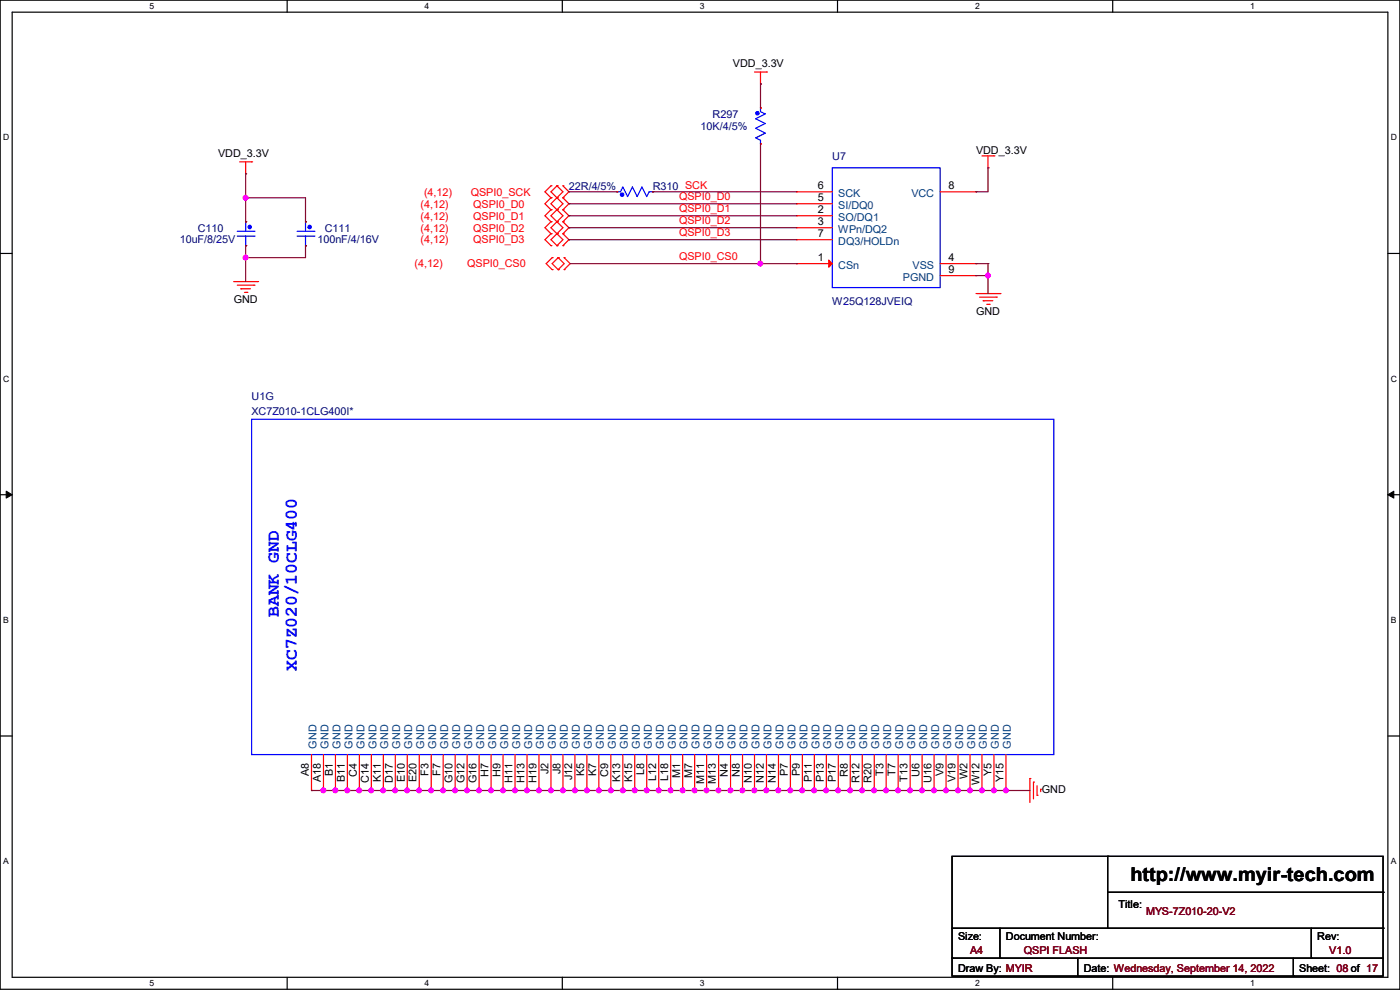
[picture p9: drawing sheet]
<svg xmlns="http://www.w3.org/2000/svg" width="297mm" height="210mm" viewBox="0 0 297 210" stroke-linecap="round" stroke-linejoin="round" font-family="sans-serif">
<g fill="none" stroke="#000" stroke-width=".25">
<path d="M0 0h297v209.8h-297zM2.6 2.6h291.8v204.7h-291.8zM60.9 0v2.6M119.3 0v2.6M177.7 0v2.6M236.1 0v2.6M0 53.8h2.6M294.4 53.8h2.6M0 104.9h2.6M294.4 104.9h2.6M0 156.1h2.6M294.4 156.1h2.6"/>
<path d="M202 181.7h91.4v25.4h-91.4zM202 196.9h91.4M212.1 196.9v6.3M235 181.7h.1M235 181.7v15.2M235 189.3h58.4M278.2 196.9v6.3M293.4 196.9h.1M293.4 189.3h.1M60.9 207.3v2.5M119.3 207.3v2.5M177.7 207.3v2.5"/>
<path d="M202 203.2h.1M202 203.2h91.4M212.1 203.2h.1M228.6 207.1h.1M228.6 203.2v3.9M236.1 207.3v2.5M274.4 207.1h.1M274.4 203.2v3.9M278.2 203.2h.1"/>
</g>
<path d="M1.3 104.2l1.3 .7-1.3 .8zM294.4 104.9l1.3-.7v1.5z" fill="#000"/>
<path d="M1.3 104.2l1.3 .7-1.3 .8zM294.4 104.9l1.3-.7v1.5z" fill="none" stroke="#000" stroke-width=".21"/>
<g fill="none" stroke="#f00" stroke-width=".25">
<path d="M160.1 15.3h2.5M161.3 17.8h.1M161.3 15.3v2.5M162.6 15.3h.1M50.8 34.3h2.6M52.1 36.9h.1M52.1 34.3v2.6M53.4 34.3h.1M116.9 39.4h.1M116.9 39.4l-1.3 1.3 1.3 1.3M118.2 39.4h.1M118.2 39.4l1.2 1.3-2.5 2.5 2.5 2.6-2.5 2.5 2.5 2.5-1.2 1.3"/>
<path d="M118.2 39.4l-1.3 1.3 2.5 2.5-2.5 2.6 2.5 2.5-2.5 2.5 1.3 1.3M119.4 39.4h.1M119.4 39.4l1.3 1.3-1.3 1.3M208.3 33.1h2.6M209.6 35.6h.1M209.6 33.1v2.5M210.9 33.1h.1M49.6 59.7h5.1M54.7 59.7h.1M116.9 42h.1M116.9 44.5h.1M116.9 47h.1"/>
<path d="M116.9 49.6h.1M116.9 52.1h.1M116.9 42l-1.3 1.2 1.3 1.3M116.9 47l-1.3 1.3 1.3 1.3M116.9 44.5l-1.3 1.3 1.3 1.2M116.9 49.6l-1.3 1.2 1.3 1.3M117.1 54.7h.1M117.1 57.2h.1M117.1 54.7l-1.2 1.2 1.2 1.3M118.2 44.5h.1M118.2 42h.1M118.2 47h.1"/>
<path d="M118.2 49.6h.1M118.2 52.1h.1M118.4 57.2h.1M118.4 54.7h.1M118.4 54.7l-1.3 1.2 1.3 1.3M118.4 54.7l1.3 1.2-1.3 1.3M119.4 42h.1M119.4 44.5h.1M119.4 47h.1M119.4 49.6h.1M119.4 52.1h.1M119.4 47l1.3 1.3-1.3 1.3"/>
<path d="M119.4 42l1.3 1.2-1.3 1.3M119.4 49.6l1.3 1.2-1.3 1.3M119.4 44.5l1.3 1.3-1.3 1.2M119.7 54.7h.1M119.7 57.2h.1M119.7 54.7l1.2 1.2-1.2 1.3M50.3 60.5h3.6M51.1 61.3h.1M51.1 61.3h2M51.9 62h.5M52.4 62h.1M53.9 60.5h.1"/>
<path d="M207.1 62.3h5M207.8 63h3.6M208.6 63.8h.1M208.6 63.8h2M209.3 64.6h.5M209.8 64.6h.1M211.4 63h.1M212.1 62.3h.1M218.5 165.1h.1M218.5 165.1v5.1M219.2 165.9h.1M219.2 165.9v3.6"/>
<path d="M220 168.7h.1M220 166.7v2M220.8 167.4h.1M220.8 167.4v.5"/>
</g>
<path d="M63 50.1h3.6M63 49.1h3.6M64.8 47h.1M64.8 52.1h.1M64.8 47v2.1M64.8 50.1v2M66.6 50.1h.1M66.6 49.1h.1" fill="none" stroke="#00f" stroke-width=".25"/>
<circle cx="65.7" cy="48.2" r=".36" fill="#00f"/>
<g fill="none" stroke="#00f" stroke-width=".25">
<path d="M50.3 50.1h3.6M50.3 49.1h3.6M52.1 47h.1M52.1 52.1h.1M52.1 47v2.1M52.1 50.1v2M53.9 50.1h.1M53.9 49.1h.1"/>
<circle cx="65.7" cy="48.2" r=".36"/>
</g>
<path d="M64.8 47h.1M64.8 52.1h.1" fill="none" stroke="#f00" stroke-width=".25"/>
<circle cx="53" cy="48.2" r=".36" fill="#00f"/>
<g fill="none" stroke="#00f" stroke-width=".25">
<path d="M130.9 40.7h.1M130.9 40.7h.7l.5-1 1 2 1.1-2 1 2 1-2 1 2 .5-1h.8M138.5 40.7h.1"/>
<circle cx="53" cy="48.2" r=".36"/>
</g>
<path d="M52.1 47h.1M52.1 52.1h.1" fill="none" stroke="#f00" stroke-width=".25"/>
<circle cx="132" cy="41.3" r=".36" fill="#00f"/>
<g fill="none" stroke="#00f" stroke-width=".25">
<path d="M176.6 35.6h22.8v25.4h-22.8zM53.4 88.9h170.2v71.2h-170.2z"/>
<circle cx="132" cy="41.3" r=".36"/>
</g>
<g fill="none" stroke="#f00" stroke-width=".25">
<path d="M130.9 40.7h.1M138.5 40.7h.1M169 43.2h.1M169 45.8h.1M169 48.3h.1M169 50.8h.1M169 43.2h7.6M169 45.8h7.6M169 48.3h7.6M169 50.8h7.6M66.1 167.7h.1M66.1 160.1v7.6"/>
<path d="M68.6 167.7h.1M68.6 160.1v7.6M71.2 167.7h.1M71.2 160.1v7.6M73.7 167.7h.1M73.7 160.1v7.6M76.2 167.7h.1M76.2 160.1v7.6M78.8 167.7h.1M78.8 160.1v7.6M81.3 167.7h.1M81.3 160.1v7.6"/>
<path d="M83.9 167.7h.1M83.9 160.1v7.6M86.4 167.7h.1M86.4 160.1v7.6M88.9 167.7h.1M88.9 160.1v7.6M91.5 167.7h.1M91.5 160.1v7.6M94 167.7h.1M94 160.1v7.6M96.6 167.7h.1M96.6 160.1v7.6"/>
<path d="M99.1 167.7h.1M99.1 160.1v7.6M101.6 167.7h.1M101.6 160.1v7.6M104.2 167.7h.1M104.2 160.1v7.6M106.7 167.7h.1M106.7 160.1v7.6M109.3 167.7h.1M109.3 160.1v7.6M111.8 167.7h.1M111.8 160.1v7.6"/>
<path d="M114.3 167.7h.1M114.3 160.1v7.6M116.9 167.7h.1M116.9 160.1v7.6M119.4 167.7h.1M119.4 160.1v7.6M122 167.7h.1M122 160.1v7.6M124.5 167.7h.1M124.5 160.1v7.6M127 167.7h.1M127 160.1v7.6"/>
<path d="M129.6 167.7h.1M129.6 160.1v7.6M132.1 167.7h.1M132.1 160.1v7.6M134.7 167.7h.1M134.7 160.1v7.6M137.2 167.7h.1M137.2 160.1v7.6M139.7 167.7h.1M139.7 160.1v7.6M142.3 167.7h.1M142.3 160.1v7.6"/>
<path d="M144.8 167.7h.1M144.8 160.1v7.6M147.4 167.7h.1M147.4 160.1v7.6M149.9 167.7h.1M149.9 160.1v7.6M152.4 167.7h.1M152.4 160.1v7.6M155 167.7h.1M155 160.1v7.6M157.5 167.7h.1M157.5 160.1v7.6"/>
<path d="M160.1 167.7h.1M160.1 160.1v7.6M162.6 167.7h.1M162.6 160.1v7.6M165.1 167.7h.1M165.1 160.1v7.6M167.7 167.7h.1M167.7 160.1v7.6M170.2 167.7h.1M170.2 160.1v7.6M172.8 167.7h.1M172.8 160.1v7.6"/>
<path d="M175.3 167.7h.1M175.3 160.1v7.6M177.8 167.7h.1M177.8 160.1v7.6M180.4 167.7h.1M180.4 160.1v7.6M182.9 167.7h.1M182.9 160.1v7.6M185.5 167.7h.1M185.5 160.1v7.6M188 167.7h.1M188 160.1v7.6"/>
<path d="M190.5 167.7h.1M190.5 160.1v7.6M193.1 167.7h.1M193.1 160.1v7.6M195.6 167.7h.1M195.6 160.1v7.6M198.2 167.7h.1M198.2 160.1v7.6M200.7 167.7h.1M200.7 160.1v7.6M203.2 167.7h.1M203.2 160.1v7.6"/>
<path d="M205.8 167.7h.1M205.8 160.1v7.6M208.3 167.7h.1M208.3 160.1v7.6M210.9 167.7h.1M210.9 160.1v7.6M213.4 167.7h.1M213.4 160.1v7.6"/>
</g>
<path d="M175.8 55.2l.8 .7-.8 .8z" fill="#f00"/>
<path d="M169 55.9h.1M169 40.7h.1M169 55.9h7.6M169 40.7h7.6M175.8 55.2l.8 .7-.8 .8zM199.4 55.9h7.7M199.4 40.7h7.7M199.4 58.5h7.7M207.1 55.9h.1M207.1 40.7h.1M207.1 58.5h.1" fill="none" stroke="#f00" stroke-width=".25"/>
<path d="M161.3 30.5h.1M161.3 22.9h.1M161.3 22.9v.8l1 .5-2 1 2 1-2 1 2 1-2 1.1 1 .5v.7" fill="none" stroke="#00f" stroke-width=".25"/>
<circle cx="160.7" cy="24" r=".36" fill="#00f"/>
<circle cx="160.7" cy="24" r=".36" fill="none" stroke="#00f" stroke-width=".25"/>
<path d="M161.3 22.9h.1M161.3 30.5h.1" fill="none" stroke="#f00" stroke-width=".25"/>
<path d="M52.1 36.9h.1M52.1 36.9v5.1M52.1 52.1h.1M52.1 42h.1M52.1 52.1v2.6M52.1 42h12.7" fill="none" stroke="#800040" stroke-width=".25"/>
<circle cx="52.1" cy="41.9" r=".49" fill="#f0f"/>
<circle cx="52.1" cy="41.9" r=".49" fill="none" stroke="#f0f" stroke-width=".25"/>
<path d="M52.1 54.7h.1M52.1 47h.1M52.1 42v5M52.1 54.7v5M64.8 47h.1M64.8 52.1h.1M64.8 42v5M64.8 52.1v2.6h-12.7" fill="none" stroke="#800040" stroke-width=".25"/>
<circle cx="52.1" cy="54.6" r=".49" fill="#f0f"/>
<circle cx="52.1" cy="54.6" r=".49" fill="none" stroke="#f0f" stroke-width=".25"/>
<path d="M120.7 43.2h.1M120.7 43.2h48.3M120.9 55.9h40.4M161.3 55.9h.1" fill="none" stroke="#800040" stroke-width=".25"/>
<circle cx="161.3" cy="55.9" r=".49" fill="#f0f"/>
<circle cx="161.3" cy="55.9" r=".49" fill="none" stroke="#f0f" stroke-width=".25"/>
<g fill="none" stroke="#800040" stroke-width=".25">
<path d="M209.6 35.6h.1M209.6 35.6v5.1h-2.5M120.7 45.8h.1M120.7 48.3h.1M120.7 50.8h.1M120.7 45.8h48.3M120.7 48.3h48.3M120.7 50.8h48.3M207.1 40.7h.1M209.6 55.9h.1M209.6 55.9v2.6M66.1 167.7h.1"/>
<path d="M66.1 167.7h2.5"/>
</g>
<circle cx="68.6" cy="167.7" r=".49" fill="#f0f"/>
<circle cx="68.6" cy="167.7" r=".49" fill="none" stroke="#f0f" stroke-width=".25"/>
<path d="M68.6 167.7h.1M68.6 167.7h5.1M71.2 167.7h.1" fill="none" stroke="#800040" stroke-width=".25"/>
<circle cx="73.7" cy="167.7" r=".49" fill="#f0f"/>
<circle cx="73.7" cy="167.7" r=".49" fill="none" stroke="#f0f" stroke-width=".25"/>
<circle cx="71.1" cy="167.7" r=".49" fill="#f0f"/>
<circle cx="71.1" cy="167.7" r=".49" fill="none" stroke="#f0f" stroke-width=".25"/>
<path d="M73.7 167.7h.1M73.7 167.7h5.1M76.2 167.7h.1" fill="none" stroke="#800040" stroke-width=".25"/>
<circle cx="78.8" cy="167.7" r=".49" fill="#f0f"/>
<circle cx="78.8" cy="167.7" r=".49" fill="none" stroke="#f0f" stroke-width=".25"/>
<circle cx="76.2" cy="167.7" r=".49" fill="#f0f"/>
<circle cx="76.2" cy="167.7" r=".49" fill="none" stroke="#f0f" stroke-width=".25"/>
<path d="M78.8 167.7h.1M78.8 167.7h5.1M81.3 167.7h.1" fill="none" stroke="#800040" stroke-width=".25"/>
<circle cx="83.8" cy="167.7" r=".49" fill="#f0f"/>
<circle cx="83.8" cy="167.7" r=".49" fill="none" stroke="#f0f" stroke-width=".25"/>
<circle cx="81.3" cy="167.7" r=".49" fill="#f0f"/>
<circle cx="81.3" cy="167.7" r=".49" fill="none" stroke="#f0f" stroke-width=".25"/>
<path d="M83.9 167.7h.1M83.9 167.7h5M86.4 167.7h.1" fill="none" stroke="#800040" stroke-width=".25"/>
<circle cx="88.9" cy="167.7" r=".49" fill="#f0f"/>
<circle cx="88.9" cy="167.7" r=".49" fill="none" stroke="#f0f" stroke-width=".25"/>
<circle cx="86.4" cy="167.7" r=".49" fill="#f0f"/>
<circle cx="86.4" cy="167.7" r=".49" fill="none" stroke="#f0f" stroke-width=".25"/>
<path d="M88.9 167.7h.1M88.9 167.7h2.6" fill="none" stroke="#800040" stroke-width=".25"/>
<circle cx="91.5" cy="167.7" r=".49" fill="#f0f"/>
<circle cx="91.5" cy="167.7" r=".49" fill="none" stroke="#f0f" stroke-width=".25"/>
<path d="M91.5 167.7h.1M91.5 167.7h5.1M94 167.7h.1" fill="none" stroke="#800040" stroke-width=".25"/>
<circle cx="96.5" cy="167.7" r=".49" fill="#f0f"/>
<circle cx="96.5" cy="167.7" r=".49" fill="none" stroke="#f0f" stroke-width=".25"/>
<circle cx="94" cy="167.7" r=".49" fill="#f0f"/>
<circle cx="94" cy="167.7" r=".49" fill="none" stroke="#f0f" stroke-width=".25"/>
<path d="M96.6 167.7h.1M96.6 167.7h5M99.1 167.7h.1" fill="none" stroke="#800040" stroke-width=".25"/>
<circle cx="101.6" cy="167.7" r=".49" fill="#f0f"/>
<circle cx="101.6" cy="167.7" r=".49" fill="none" stroke="#f0f" stroke-width=".25"/>
<circle cx="99.1" cy="167.7" r=".49" fill="#f0f"/>
<circle cx="99.1" cy="167.7" r=".49" fill="none" stroke="#f0f" stroke-width=".25"/>
<path d="M101.6 167.7h.1M101.6 167.7h5.1M104.2 167.7h.1" fill="none" stroke="#800040" stroke-width=".25"/>
<circle cx="106.7" cy="167.7" r=".49" fill="#f0f"/>
<circle cx="106.7" cy="167.7" r=".49" fill="none" stroke="#f0f" stroke-width=".25"/>
<circle cx="104.2" cy="167.7" r=".49" fill="#f0f"/>
<circle cx="104.2" cy="167.7" r=".49" fill="none" stroke="#f0f" stroke-width=".25"/>
<path d="M106.7 167.7h.1M106.7 167.7h2.6" fill="none" stroke="#800040" stroke-width=".25"/>
<circle cx="109.2" cy="167.7" r=".49" fill="#f0f"/>
<circle cx="109.2" cy="167.7" r=".49" fill="none" stroke="#f0f" stroke-width=".25"/>
<path d="M109.3 167.7h.1M109.3 167.7h5M111.8 167.7h.1" fill="none" stroke="#800040" stroke-width=".25"/>
<circle cx="114.3" cy="167.7" r=".49" fill="#f0f"/>
<circle cx="114.3" cy="167.7" r=".49" fill="none" stroke="#f0f" stroke-width=".25"/>
<circle cx="111.8" cy="167.7" r=".49" fill="#f0f"/>
<circle cx="111.8" cy="167.7" r=".49" fill="none" stroke="#f0f" stroke-width=".25"/>
<path d="M114.3 167.7h.1M114.3 167.7h5.1M116.9 167.7h.1" fill="none" stroke="#800040" stroke-width=".25"/>
<circle cx="116.9" cy="167.7" r=".49" fill="#f0f"/>
<circle cx="116.9" cy="167.7" r=".49" fill="none" stroke="#f0f" stroke-width=".25"/>
<path d="M119.4 167.7h.1M119.4 167.7h2.6" fill="none" stroke="#800040" stroke-width=".25"/>
<circle cx="121.9" cy="167.7" r=".49" fill="#f0f"/>
<circle cx="121.9" cy="167.7" r=".49" fill="none" stroke="#f0f" stroke-width=".25"/>
<circle cx="119.4" cy="167.7" r=".49" fill="#f0f"/>
<circle cx="119.4" cy="167.7" r=".49" fill="none" stroke="#f0f" stroke-width=".25"/>
<path d="M122 167.7h.1M122 167.7h5M124.5 167.7h.1" fill="none" stroke="#800040" stroke-width=".25"/>
<circle cx="124.5" cy="167.7" r=".49" fill="#f0f"/>
<circle cx="124.5" cy="167.7" r=".49" fill="none" stroke="#f0f" stroke-width=".25"/>
<path d="M127 167.7h.1M127 167.7h2.6" fill="none" stroke="#800040" stroke-width=".25"/>
<circle cx="129.6" cy="167.7" r=".49" fill="#f0f"/>
<circle cx="129.6" cy="167.7" r=".49" fill="none" stroke="#f0f" stroke-width=".25"/>
<circle cx="127" cy="167.7" r=".49" fill="#f0f"/>
<circle cx="127" cy="167.7" r=".49" fill="none" stroke="#f0f" stroke-width=".25"/>
<path d="M129.6 167.7h.1M129.6 167.7h5.1M132.1 167.7h.1" fill="none" stroke="#800040" stroke-width=".25"/>
<circle cx="134.6" cy="167.7" r=".49" fill="#f0f"/>
<circle cx="134.6" cy="167.7" r=".49" fill="none" stroke="#f0f" stroke-width=".25"/>
<circle cx="132.1" cy="167.7" r=".49" fill="#f0f"/>
<circle cx="132.1" cy="167.7" r=".49" fill="none" stroke="#f0f" stroke-width=".25"/>
<path d="M134.7 167.7h.1M134.7 167.7h5M137.2 167.7h.1" fill="none" stroke="#800040" stroke-width=".25"/>
<circle cx="137.2" cy="167.7" r=".49" fill="#f0f"/>
<circle cx="137.2" cy="167.7" r=".49" fill="none" stroke="#f0f" stroke-width=".25"/>
<path d="M139.7 167.7h.1M139.7 167.7h2.6" fill="none" stroke="#800040" stroke-width=".25"/>
<circle cx="142.3" cy="167.7" r=".49" fill="#f0f"/>
<circle cx="142.3" cy="167.7" r=".49" fill="none" stroke="#f0f" stroke-width=".25"/>
<circle cx="139.7" cy="167.7" r=".49" fill="#f0f"/>
<circle cx="139.7" cy="167.7" r=".49" fill="none" stroke="#f0f" stroke-width=".25"/>
<path d="M142.3 167.7h.1M142.3 167.7h5.1M144.8 167.7h.1" fill="none" stroke="#800040" stroke-width=".25"/>
<circle cx="147.3" cy="167.7" r=".49" fill="#f0f"/>
<circle cx="147.3" cy="167.7" r=".49" fill="none" stroke="#f0f" stroke-width=".25"/>
<circle cx="144.8" cy="167.7" r=".49" fill="#f0f"/>
<circle cx="144.8" cy="167.7" r=".49" fill="none" stroke="#f0f" stroke-width=".25"/>
<path d="M147.4 167.7h.1M147.4 167.7h5M149.9 167.7h.1" fill="none" stroke="#800040" stroke-width=".25"/>
<circle cx="152.4" cy="167.7" r=".49" fill="#f0f"/>
<circle cx="152.4" cy="167.7" r=".49" fill="none" stroke="#f0f" stroke-width=".25"/>
<circle cx="149.9" cy="167.7" r=".49" fill="#f0f"/>
<circle cx="149.9" cy="167.7" r=".49" fill="none" stroke="#f0f" stroke-width=".25"/>
<path d="M152.4 167.7h.1M152.4 167.7h5.1M155 167.7h.1" fill="none" stroke="#800040" stroke-width=".25"/>
<circle cx="157.5" cy="167.7" r=".49" fill="#f0f"/>
<circle cx="157.5" cy="167.7" r=".49" fill="none" stroke="#f0f" stroke-width=".25"/>
<circle cx="155" cy="167.7" r=".49" fill="#f0f"/>
<circle cx="155" cy="167.7" r=".49" fill="none" stroke="#f0f" stroke-width=".25"/>
<path d="M157.5 167.7h.1M157.5 167.7h2.6" fill="none" stroke="#800040" stroke-width=".25"/>
<circle cx="160" cy="167.7" r=".49" fill="#f0f"/>
<circle cx="160" cy="167.7" r=".49" fill="none" stroke="#f0f" stroke-width=".25"/>
<path d="M160.1 167.7h.1M160.1 167.7h5M162.6 167.7h.1" fill="none" stroke="#800040" stroke-width=".25"/>
<circle cx="162.6" cy="167.7" r=".49" fill="#f0f"/>
<circle cx="162.6" cy="167.7" r=".49" fill="none" stroke="#f0f" stroke-width=".25"/>
<path d="M165.1 167.7h.1M165.1 167.7h2.6" fill="none" stroke="#800040" stroke-width=".25"/>
<circle cx="167.7" cy="167.7" r=".49" fill="#f0f"/>
<circle cx="167.7" cy="167.7" r=".49" fill="none" stroke="#f0f" stroke-width=".25"/>
<circle cx="165.1" cy="167.7" r=".49" fill="#f0f"/>
<circle cx="165.1" cy="167.7" r=".49" fill="none" stroke="#f0f" stroke-width=".25"/>
<path d="M167.7 167.7h.1M167.7 167.7h2.5" fill="none" stroke="#800040" stroke-width=".25"/>
<circle cx="170.2" cy="167.7" r=".49" fill="#f0f"/>
<circle cx="170.2" cy="167.7" r=".49" fill="none" stroke="#f0f" stroke-width=".25"/>
<path d="M170.2 167.7h.1M170.2 167.7h2.6" fill="none" stroke="#800040" stroke-width=".25"/>
<circle cx="172.7" cy="167.7" r=".49" fill="#f0f"/>
<circle cx="172.7" cy="167.7" r=".49" fill="none" stroke="#f0f" stroke-width=".25"/>
<path d="M172.8 167.7h.1M172.8 167.7h5M175.3 167.7h.1" fill="none" stroke="#800040" stroke-width=".25"/>
<circle cx="175.3" cy="167.7" r=".49" fill="#f0f"/>
<circle cx="175.3" cy="167.7" r=".49" fill="none" stroke="#f0f" stroke-width=".25"/>
<path d="M177.8 167.7h.1M177.8 167.7h2.6" fill="none" stroke="#800040" stroke-width=".25"/>
<circle cx="180.4" cy="167.7" r=".49" fill="#f0f"/>
<circle cx="180.4" cy="167.7" r=".49" fill="none" stroke="#f0f" stroke-width=".25"/>
<circle cx="177.8" cy="167.7" r=".49" fill="#f0f"/>
<circle cx="177.8" cy="167.7" r=".49" fill="none" stroke="#f0f" stroke-width=".25"/>
<path d="M180.4 167.7h.1M180.4 167.7h5.1M182.9 167.7h.1" fill="none" stroke="#800040" stroke-width=".25"/>
<circle cx="182.9" cy="167.7" r=".49" fill="#f0f"/>
<circle cx="182.9" cy="167.7" r=".49" fill="none" stroke="#f0f" stroke-width=".25"/>
<path d="M185.5 167.7h.1M185.5 167.7h2.5" fill="none" stroke="#800040" stroke-width=".25"/>
<circle cx="188" cy="167.7" r=".49" fill="#f0f"/>
<circle cx="188" cy="167.7" r=".49" fill="none" stroke="#f0f" stroke-width=".25"/>
<circle cx="185.4" cy="167.7" r=".49" fill="#f0f"/>
<circle cx="185.4" cy="167.7" r=".49" fill="none" stroke="#f0f" stroke-width=".25"/>
<path d="M188 167.7h.1M188 167.7h2.5" fill="none" stroke="#800040" stroke-width=".25"/>
<circle cx="190.5" cy="167.7" r=".49" fill="#f0f"/>
<circle cx="190.5" cy="167.7" r=".49" fill="none" stroke="#f0f" stroke-width=".25"/>
<path d="M190.5 167.7h.1M190.5 167.7h5.1M193.1 167.7h.1" fill="none" stroke="#800040" stroke-width=".25"/>
<circle cx="195.6" cy="167.7" r=".49" fill="#f0f"/>
<circle cx="195.6" cy="167.7" r=".49" fill="none" stroke="#f0f" stroke-width=".25"/>
<circle cx="193.1" cy="167.7" r=".49" fill="#f0f"/>
<circle cx="193.1" cy="167.7" r=".49" fill="none" stroke="#f0f" stroke-width=".25"/>
<path d="M195.6 167.7h.1M195.6 167.7h5.1M198.2 167.7h.1" fill="none" stroke="#800040" stroke-width=".25"/>
<circle cx="200.7" cy="167.7" r=".49" fill="#f0f"/>
<circle cx="200.7" cy="167.7" r=".49" fill="none" stroke="#f0f" stroke-width=".25"/>
<circle cx="198.1" cy="167.7" r=".49" fill="#f0f"/>
<circle cx="198.1" cy="167.7" r=".49" fill="none" stroke="#f0f" stroke-width=".25"/>
<path d="M200.7 167.7h.1M200.7 167.7h5.1M203.2 167.7h.1" fill="none" stroke="#800040" stroke-width=".25"/>
<circle cx="205.8" cy="167.7" r=".49" fill="#f0f"/>
<circle cx="205.8" cy="167.7" r=".49" fill="none" stroke="#f0f" stroke-width=".25"/>
<circle cx="203.2" cy="167.7" r=".49" fill="#f0f"/>
<circle cx="203.2" cy="167.7" r=".49" fill="none" stroke="#f0f" stroke-width=".25"/>
<path d="M205.8 167.7h.1M205.8 167.7h2.5" fill="none" stroke="#800040" stroke-width=".25"/>
<circle cx="208.3" cy="167.7" r=".49" fill="#f0f"/>
<circle cx="208.3" cy="167.7" r=".49" fill="none" stroke="#f0f" stroke-width=".25"/>
<path d="M208.3 167.7h.1M208.3 167.7h5.1M210.9 167.7h.1" fill="none" stroke="#800040" stroke-width=".25"/>
<circle cx="213.4" cy="167.7" r=".49" fill="#f0f"/>
<circle cx="213.4" cy="167.7" r=".49" fill="none" stroke="#f0f" stroke-width=".25"/>
<circle cx="210.8" cy="167.7" r=".49" fill="#f0f"/>
<circle cx="210.8" cy="167.7" r=".49" fill="none" stroke="#f0f" stroke-width=".25"/>
<path d="M207.1 55.9h.1M207.1 58.5h.1M207.1 55.9h2.5M207.1 58.5h2.5M209.6 58.5h.1M209.6 58.5v3.8M213.4 167.7h.1M213.4 167.7h5.1" fill="none" stroke="#800040" stroke-width=".25"/>
<circle cx="209.6" cy="58.4" r=".49" fill="#f0f"/>
<circle cx="209.6" cy="58.4" r=".49" fill="none" stroke="#f0f" stroke-width=".25"/>
<path d="M161.3 17.8h.1M161.3 17.8v5.1M161.3 30.5v25.4M120.7 40.7h.1M120.7 40.7h10.2M138.5 40.7h.1M138.5 40.7h30.5M161.3 55.9h.1M161.3 55.9h7.7M169 55.9h.1" fill="none" stroke="#800040" stroke-width=".25"/>
<circle cx="52.1" cy="41.9" r=".49" fill="#f0f"/>
<circle cx="52.1" cy="41.9" r=".49" fill="none" stroke="#f0f" stroke-width=".25"/>
<circle cx="52.1" cy="54.6" r=".49" fill="#f0f"/>
<circle cx="52.1" cy="54.6" r=".49" fill="none" stroke="#f0f" stroke-width=".25"/>
<circle cx="161.3" cy="55.9" r=".49" fill="#f0f"/>
<circle cx="161.3" cy="55.9" r=".49" fill="none" stroke="#f0f" stroke-width=".25"/>
<circle cx="68.6" cy="167.7" r=".49" fill="#f0f"/>
<circle cx="68.6" cy="167.7" r=".49" fill="none" stroke="#f0f" stroke-width=".25"/>
<circle cx="73.7" cy="167.7" r=".49" fill="#f0f"/>
<circle cx="73.7" cy="167.7" r=".49" fill="none" stroke="#f0f" stroke-width=".25"/>
<circle cx="71.1" cy="167.7" r=".49" fill="#f0f"/>
<circle cx="71.1" cy="167.7" r=".49" fill="none" stroke="#f0f" stroke-width=".25"/>
<circle cx="78.8" cy="167.7" r=".49" fill="#f0f"/>
<circle cx="78.8" cy="167.7" r=".49" fill="none" stroke="#f0f" stroke-width=".25"/>
<circle cx="76.2" cy="167.7" r=".49" fill="#f0f"/>
<circle cx="76.2" cy="167.7" r=".49" fill="none" stroke="#f0f" stroke-width=".25"/>
<circle cx="83.8" cy="167.7" r=".49" fill="#f0f"/>
<circle cx="83.8" cy="167.7" r=".49" fill="none" stroke="#f0f" stroke-width=".25"/>
<circle cx="81.3" cy="167.7" r=".49" fill="#f0f"/>
<circle cx="81.3" cy="167.7" r=".49" fill="none" stroke="#f0f" stroke-width=".25"/>
<circle cx="88.9" cy="167.7" r=".49" fill="#f0f"/>
<circle cx="88.9" cy="167.7" r=".49" fill="none" stroke="#f0f" stroke-width=".25"/>
<circle cx="86.4" cy="167.7" r=".49" fill="#f0f"/>
<circle cx="86.4" cy="167.7" r=".49" fill="none" stroke="#f0f" stroke-width=".25"/>
<circle cx="91.5" cy="167.7" r=".49" fill="#f0f"/>
<circle cx="91.5" cy="167.7" r=".49" fill="none" stroke="#f0f" stroke-width=".25"/>
<circle cx="96.5" cy="167.7" r=".49" fill="#f0f"/>
<circle cx="96.5" cy="167.7" r=".49" fill="none" stroke="#f0f" stroke-width=".25"/>
<circle cx="94" cy="167.7" r=".49" fill="#f0f"/>
<circle cx="94" cy="167.7" r=".49" fill="none" stroke="#f0f" stroke-width=".25"/>
<circle cx="101.6" cy="167.7" r=".49" fill="#f0f"/>
<circle cx="101.6" cy="167.7" r=".49" fill="none" stroke="#f0f" stroke-width=".25"/>
<circle cx="99.1" cy="167.7" r=".49" fill="#f0f"/>
<circle cx="99.1" cy="167.7" r=".49" fill="none" stroke="#f0f" stroke-width=".25"/>
<circle cx="106.7" cy="167.7" r=".49" fill="#f0f"/>
<circle cx="106.7" cy="167.7" r=".49" fill="none" stroke="#f0f" stroke-width=".25"/>
<circle cx="104.2" cy="167.7" r=".49" fill="#f0f"/>
<circle cx="104.2" cy="167.7" r=".49" fill="none" stroke="#f0f" stroke-width=".25"/>
<circle cx="109.2" cy="167.7" r=".49" fill="#f0f"/>
<circle cx="109.2" cy="167.7" r=".49" fill="none" stroke="#f0f" stroke-width=".25"/>
<circle cx="114.3" cy="167.7" r=".49" fill="#f0f"/>
<circle cx="114.3" cy="167.7" r=".49" fill="none" stroke="#f0f" stroke-width=".25"/>
<circle cx="111.8" cy="167.7" r=".49" fill="#f0f"/>
<circle cx="111.8" cy="167.7" r=".49" fill="none" stroke="#f0f" stroke-width=".25"/>
<circle cx="116.9" cy="167.7" r=".49" fill="#f0f"/>
<circle cx="116.9" cy="167.7" r=".49" fill="none" stroke="#f0f" stroke-width=".25"/>
<circle cx="121.9" cy="167.7" r=".49" fill="#f0f"/>
<circle cx="121.9" cy="167.7" r=".49" fill="none" stroke="#f0f" stroke-width=".25"/>
<circle cx="119.4" cy="167.7" r=".49" fill="#f0f"/>
<circle cx="119.4" cy="167.7" r=".49" fill="none" stroke="#f0f" stroke-width=".25"/>
<circle cx="124.5" cy="167.7" r=".49" fill="#f0f"/>
<circle cx="124.5" cy="167.7" r=".49" fill="none" stroke="#f0f" stroke-width=".25"/>
<circle cx="129.6" cy="167.7" r=".49" fill="#f0f"/>
<circle cx="129.6" cy="167.7" r=".49" fill="none" stroke="#f0f" stroke-width=".25"/>
<circle cx="127" cy="167.7" r=".49" fill="#f0f"/>
<circle cx="127" cy="167.7" r=".49" fill="none" stroke="#f0f" stroke-width=".25"/>
<circle cx="134.6" cy="167.7" r=".49" fill="#f0f"/>
<circle cx="134.6" cy="167.7" r=".49" fill="none" stroke="#f0f" stroke-width=".25"/>
<circle cx="132.1" cy="167.7" r=".49" fill="#f0f"/>
<circle cx="132.1" cy="167.7" r=".49" fill="none" stroke="#f0f" stroke-width=".25"/>
<circle cx="137.2" cy="167.7" r=".49" fill="#f0f"/>
<circle cx="137.2" cy="167.7" r=".49" fill="none" stroke="#f0f" stroke-width=".25"/>
<circle cx="142.3" cy="167.7" r=".49" fill="#f0f"/>
<circle cx="142.3" cy="167.7" r=".49" fill="none" stroke="#f0f" stroke-width=".25"/>
<circle cx="139.7" cy="167.7" r=".49" fill="#f0f"/>
<circle cx="139.7" cy="167.7" r=".49" fill="none" stroke="#f0f" stroke-width=".25"/>
<circle cx="147.3" cy="167.7" r=".49" fill="#f0f"/>
<circle cx="147.3" cy="167.7" r=".49" fill="none" stroke="#f0f" stroke-width=".25"/>
<circle cx="144.8" cy="167.7" r=".49" fill="#f0f"/>
<circle cx="144.8" cy="167.7" r=".49" fill="none" stroke="#f0f" stroke-width=".25"/>
<circle cx="152.4" cy="167.7" r=".49" fill="#f0f"/>
<circle cx="152.4" cy="167.7" r=".49" fill="none" stroke="#f0f" stroke-width=".25"/>
<circle cx="149.9" cy="167.7" r=".49" fill="#f0f"/>
<circle cx="149.9" cy="167.7" r=".49" fill="none" stroke="#f0f" stroke-width=".25"/>
<circle cx="157.5" cy="167.7" r=".49" fill="#f0f"/>
<circle cx="157.5" cy="167.7" r=".49" fill="none" stroke="#f0f" stroke-width=".25"/>
<circle cx="155" cy="167.7" r=".49" fill="#f0f"/>
<circle cx="155" cy="167.7" r=".49" fill="none" stroke="#f0f" stroke-width=".25"/>
<circle cx="160" cy="167.7" r=".49" fill="#f0f"/>
<circle cx="160" cy="167.7" r=".49" fill="none" stroke="#f0f" stroke-width=".25"/>
<circle cx="162.6" cy="167.7" r=".49" fill="#f0f"/>
<circle cx="162.6" cy="167.7" r=".49" fill="none" stroke="#f0f" stroke-width=".25"/>
<circle cx="167.7" cy="167.7" r=".49" fill="#f0f"/>
<circle cx="167.7" cy="167.7" r=".49" fill="none" stroke="#f0f" stroke-width=".25"/>
<circle cx="165.1" cy="167.7" r=".49" fill="#f0f"/>
<circle cx="165.1" cy="167.7" r=".49" fill="none" stroke="#f0f" stroke-width=".25"/>
<circle cx="170.2" cy="167.7" r=".49" fill="#f0f"/>
<circle cx="170.2" cy="167.7" r=".49" fill="none" stroke="#f0f" stroke-width=".25"/>
<circle cx="172.7" cy="167.7" r=".49" fill="#f0f"/>
<circle cx="172.7" cy="167.7" r=".49" fill="none" stroke="#f0f" stroke-width=".25"/>
<circle cx="175.3" cy="167.7" r=".49" fill="#f0f"/>
<circle cx="175.3" cy="167.7" r=".49" fill="none" stroke="#f0f" stroke-width=".25"/>
<circle cx="180.4" cy="167.7" r=".49" fill="#f0f"/>
<circle cx="180.4" cy="167.7" r=".49" fill="none" stroke="#f0f" stroke-width=".25"/>
<circle cx="177.8" cy="167.7" r=".49" fill="#f0f"/>
<circle cx="177.8" cy="167.7" r=".49" fill="none" stroke="#f0f" stroke-width=".25"/>
<circle cx="182.9" cy="167.7" r=".49" fill="#f0f"/>
<circle cx="182.9" cy="167.7" r=".49" fill="none" stroke="#f0f" stroke-width=".25"/>
<circle cx="188" cy="167.7" r=".49" fill="#f0f"/>
<circle cx="188" cy="167.7" r=".49" fill="none" stroke="#f0f" stroke-width=".25"/>
<circle cx="185.4" cy="167.7" r=".49" fill="#f0f"/>
<circle cx="185.4" cy="167.7" r=".49" fill="none" stroke="#f0f" stroke-width=".25"/>
<circle cx="190.5" cy="167.7" r=".49" fill="#f0f"/>
<circle cx="190.5" cy="167.7" r=".49" fill="none" stroke="#f0f" stroke-width=".25"/>
<circle cx="195.6" cy="167.7" r=".49" fill="#f0f"/>
<circle cx="195.6" cy="167.7" r=".49" fill="none" stroke="#f0f" stroke-width=".25"/>
<circle cx="193.1" cy="167.7" r=".49" fill="#f0f"/>
<circle cx="193.1" cy="167.7" r=".49" fill="none" stroke="#f0f" stroke-width=".25"/>
<circle cx="200.7" cy="167.7" r=".49" fill="#f0f"/>
<circle cx="200.7" cy="167.7" r=".49" fill="none" stroke="#f0f" stroke-width=".25"/>
<circle cx="198.1" cy="167.7" r=".49" fill="#f0f"/>
<circle cx="198.1" cy="167.7" r=".49" fill="none" stroke="#f0f" stroke-width=".25"/>
<circle cx="205.8" cy="167.7" r=".49" fill="#f0f"/>
<circle cx="205.8" cy="167.7" r=".49" fill="none" stroke="#f0f" stroke-width=".25"/>
<circle cx="203.2" cy="167.7" r=".49" fill="#f0f"/>
<circle cx="203.2" cy="167.7" r=".49" fill="none" stroke="#f0f" stroke-width=".25"/>
<circle cx="208.3" cy="167.7" r=".49" fill="#f0f"/>
<circle cx="208.3" cy="167.7" r=".49" fill="none" stroke="#f0f" stroke-width=".25"/>
<circle cx="213.4" cy="167.7" r=".49" fill="#f0f"/>
<circle cx="213.4" cy="167.7" r=".49" fill="none" stroke="#f0f" stroke-width=".25"/>
<circle cx="210.8" cy="167.7" r=".49" fill="#f0f"/>
<circle cx="210.8" cy="167.7" r=".49" fill="none" stroke="#f0f" stroke-width=".25"/>
<circle cx="209.6" cy="58.4" r=".49" fill="#f0f"/>
<circle cx="209.6" cy="58.4" r=".49" fill="none" stroke="#f0f" stroke-width=".25"/>
<text font-size="4.1" x="239.8" y="186.9">http://www.myir-tech.com</text>
<g font-size="3.8" fill="#00f">
<text x="59.2" y="130.9" transform="rotate(-90 59.2 130.9)">BANK GND</text>
<text x="63" y="142.3" transform="rotate(-90 63 142.3)">XC7Z020/10CLG400</text>
</g>
<g font-size="2.3">
<text x="155.5" y="14.3">VDD_3.3V</text>
<text x="46.3" y="33.4">VDD_3.3V</text>
<text x="207.1" y="32.6">VDD_3.3V</text>
<text x="173.5" y="40.1">6</text>
<text x="201.2" y="40.1">8</text>
<text x="173.5" y="42.7">5</text>
<text x="173.5" y="45.2">2</text>
<text x="173.5" y="47.8">3</text>
<text x="173.5" y="50.3">7</text>
<text x="173.5" y="55.4">1</text>
<text x="201.2" y="55.4">4</text>
<text x="201.2" y="57.9">9</text>
<text x="49.6" y="64.3">GND</text>
<text x="207.1" y="66.9">GND</text>
<text x="65.5" y="164.6" transform="rotate(-90 65.5 164.6)">A8</text>
<text x="68.1" y="165.9" transform="rotate(-90 68.1 165.9)">A18</text>
<text x="70.6" y="164.6" transform="rotate(-90 70.6 164.6)">B1</text>
<text x="73.2" y="165.9" transform="rotate(-90 73.2 165.9)">B11</text>
<text x="75.7" y="164.8" transform="rotate(-90 75.7 164.8)">C4</text>
<text x="78.2" y="166" transform="rotate(-90 78.2 166)">C14</text>
<text x="80.8" y="165.9" transform="rotate(-90 80.8 165.9)">K11</text>
<text x="83.3" y="166" transform="rotate(-90 83.3 166)">D17</text>
<text x="85.9" y="165.9" transform="rotate(-90 85.9 165.9)">E10</text>
<text x="88.4" y="165.9" transform="rotate(-90 88.4 165.9)">E20</text>
<text x="90.9" y="164.5" transform="rotate(-90 90.9 164.5)">F3</text>
<text x="93.5" y="164.5" transform="rotate(-90 93.5 164.5)">F7</text>
<text x="96" y="166.2" transform="rotate(-90 96 166.2)">G10</text>
<text x="98.6" y="166.2" transform="rotate(-90 98.6 166.2)">G12</text>
<text x="101.1" y="166.2" transform="rotate(-90 101.1 166.2)">G16</text>
<text x="103.6" y="164.8" transform="rotate(-90 103.6 164.8)">H7</text>
<text x="106.2" y="164.8" transform="rotate(-90 106.2 164.8)">H9</text>
<text x="108.7" y="166" transform="rotate(-90 108.7 166)">H11</text>
<text x="111.3" y="166" transform="rotate(-90 111.3 166)">H13</text>
<text x="113.8" y="166" transform="rotate(-90 113.8 166)">H19</text>
<text x="116.3" y="164.3" transform="rotate(-90 116.3 164.3)">J2</text>
<text x="118.9" y="164.3" transform="rotate(-90 118.9 164.3)">J8</text>
<text x="121.4" y="165.5" transform="rotate(-90 121.4 165.5)">J12</text>
<text x="124" y="164.6" transform="rotate(-90 124 164.6)">K5</text>
<text x="126.5" y="164.6" transform="rotate(-90 126.5 164.6)">K7</text>
<text x="129" y="164.8" transform="rotate(-90 129 164.8)">C9</text>
<text x="131.6" y="165.9" transform="rotate(-90 131.6 165.9)">K13</text>
<text x="134.1" y="165.9" transform="rotate(-90 134.1 165.9)">K15</text>
<text x="136.7" y="164.4" transform="rotate(-90 136.7 164.4)">L8</text>
<text x="139.2" y="165.7" transform="rotate(-90 139.2 165.7)">L12</text>
<text x="141.7" y="165.7" transform="rotate(-90 141.7 165.7)">L18</text>
<text x="144.3" y="165" transform="rotate(-90 144.3 165)">M1</text>
<text x="146.8" y="165" transform="rotate(-90 146.8 165)">M7</text>
<text x="149.4" y="166.3" transform="rotate(-90 149.4 166.3)">M11</text>
<text x="151.9" y="166.3" transform="rotate(-90 151.9 166.3)">M13</text>
<text x="154.4" y="164.8" transform="rotate(-90 154.4 164.8)">N4</text>
<text x="157" y="164.8" transform="rotate(-90 157 164.8)">N8</text>
<text x="159.5" y="166" transform="rotate(-90 159.5 166)">N10</text>
<text x="162.1" y="166" transform="rotate(-90 162.1 166)">N12</text>
<text x="164.6" y="166" transform="rotate(-90 164.6 166)">N14</text>
<text x="167.1" y="164.6" transform="rotate(-90 167.1 164.6)">P7</text>
<text x="169.7" y="164.6" transform="rotate(-90 169.7 164.6)">P9</text>
<text x="172.2" y="165.9" transform="rotate(-90 172.2 165.9)">P11</text>
<text x="174.8" y="165.9" transform="rotate(-90 174.8 165.9)">P13</text>
<text x="177.3" y="165.9" transform="rotate(-90 177.3 165.9)">P17</text>
<text x="179.8" y="164.8" transform="rotate(-90 179.8 164.8)">R8</text>
<text x="182.4" y="166" transform="rotate(-90 182.4 166)">R12</text>
<text x="184.9" y="166" transform="rotate(-90 184.9 166)">R20</text>
<text x="187.5" y="164.5" transform="rotate(-90 187.5 164.5)">T3</text>
<text x="190" y="164.5" transform="rotate(-90 190 164.5)">T7</text>
<text x="192.5" y="165.8" transform="rotate(-90 192.5 165.8)">T13</text>
<text x="195.1" y="164.8" transform="rotate(-90 195.1 164.8)">U6</text>
<text x="197.6" y="166" transform="rotate(-90 197.6 166)">U16</text>
<text x="200.2" y="164.6" transform="rotate(-90 200.2 164.6)">V9</text>
<text x="202.7" y="165.9" transform="rotate(-90 202.7 165.9)">V19</text>
<text x="205.2" y="165.3" transform="rotate(-90 205.2 165.3)">W2</text>
<text x="207.8" y="166.5" transform="rotate(-90 207.8 166.5)">W12</text>
<text x="210.3" y="164.6" transform="rotate(-90 210.3 164.6)">Y5</text>
<text x="212.9" y="165.9" transform="rotate(-90 212.9 165.9)">Y15</text>
<text x="221" y="168.2">GND</text>
<text x="237.3" y="192.6">Title:</text>
<text x="203.2" y="199.5">Size:</text>
<text x="213.4" y="199.5">Document Number:</text>
<text x="279.4" y="199.5">Rev:</text>
<text x="203.2" y="206.1">Draw By: MYIR</text>
<text x="229.9" y="206.1">Date: Wednesday, September 14, 2022</text>
<text x="275.6" y="206.1">Sheet: 08 of 17</text>
</g>
<g font-size="2.3" fill="#000080">
<text x="148.6" y="27.5">10K/4/5%</text>
<text x="151.2" y="25">R297</text>
<text x="176.6" y="33.9">U7</text>
<text x="120.7" y="40.2">22R/4/5%</text>
<text x="138.5" y="40.2">R310 SCK</text>
<text x="38.1" y="51.6">10uF/8/25V</text>
<text x="42" y="49.1">C110</text>
<text x="67.4" y="51.6">100nF/4/16V</text>
<text x="68.9" y="49.1">C111</text>
<text x="176.6" y="64.6">W25Q128JVEIQ</text>
<text x="53.4" y="88">XC7Z010-1CLG400I*</text>
<text x="53.4" y="84.9">U1G</text>
</g>
<g font-size="2.3" fill="#f00">
<text x="90" y="41.5">(4,12)</text>
<text x="99.9" y="41.5">QSPI0_SCK</text>
<text x="89.2" y="44">(4,12)</text>
<text x="89.2" y="46.6">(4,12)</text>
<text x="100.4" y="44">QSPI0_D0</text>
<text x="100.4" y="46.6">QSPI0_D1</text>
<text x="144.1" y="42.5">QSPI0_D0</text>
<text x="144.1" y="45">QSPI0_D1</text>
<text x="144.1" y="47.6">QSPI0_D2</text>
<text x="89.2" y="49.1">(4,12)</text>
<text x="89.2" y="51.6">(4,12)</text>
<text x="100.4" y="49.1">QSPI0_D2</text>
<text x="100.4" y="51.6">QSPI0_D3</text>
<text x="144.1" y="50.1">QSPI0_D3</text>
<text x="87.9" y="56.7">(4,12)</text>
<text x="99.1" y="56.7">QSPI0_CS0</text>
<text x="144.1" y="55.2">QSPI0_CS0</text>
</g>
<g font-size="2.3" fill="#004080">
<text x="177.8" y="41.7">SCK</text>
<text x="193.3" y="41.7">VCC</text>
<text x="177.8" y="44.3">SI/DQ0</text>
<text x="177.8" y="46.8">SO/DQ1</text>
<text x="177.8" y="49.4">WPn/DQ2</text>
<text x="177.8" y="51.9">DQ3/HOLDn</text>
<text x="177.8" y="57">CSn</text>
<text x="191.6" y="59.5">PGND</text>
<text x="193.6" y="57">VSS</text>
<text x="67.1" y="158.8" transform="rotate(-90 67.1 158.8)">GND</text>
<text x="69.7" y="158.8" transform="rotate(-90 69.7 158.8)">GND</text>
<text x="72.2" y="158.8" transform="rotate(-90 72.2 158.8)">GND</text>
<text x="74.8" y="158.8" transform="rotate(-90 74.8 158.8)">GND</text>
<text x="77.3" y="158.8" transform="rotate(-90 77.3 158.8)">GND</text>
<text x="79.8" y="158.8" transform="rotate(-90 79.8 158.8)">GND</text>
<text x="82.4" y="158.8" transform="rotate(-90 82.4 158.8)">GND</text>
<text x="84.9" y="158.8" transform="rotate(-90 84.9 158.8)">GND</text>
<text x="87.5" y="158.8" transform="rotate(-90 87.5 158.8)">GND</text>
<text x="90" y="158.8" transform="rotate(-90 90 158.8)">GND</text>
<text x="92.5" y="158.8" transform="rotate(-90 92.5 158.8)">GND</text>
<text x="95.1" y="158.8" transform="rotate(-90 95.1 158.8)">GND</text>
<text x="97.6" y="158.8" transform="rotate(-90 97.6 158.8)">GND</text>
<text x="100.2" y="158.8" transform="rotate(-90 100.2 158.8)">GND</text>
<text x="102.7" y="158.8" transform="rotate(-90 102.7 158.8)">GND</text>
<text x="105.2" y="158.8" transform="rotate(-90 105.2 158.8)">GND</text>
<text x="107.8" y="158.8" transform="rotate(-90 107.8 158.8)">GND</text>
<text x="110.3" y="158.8" transform="rotate(-90 110.3 158.8)">GND</text>
<text x="112.9" y="158.8" transform="rotate(-90 112.9 158.8)">GND</text>
<text x="115.4" y="158.8" transform="rotate(-90 115.4 158.8)">GND</text>
<text x="117.9" y="158.8" transform="rotate(-90 117.9 158.8)">GND</text>
<text x="120.5" y="158.8" transform="rotate(-90 120.5 158.8)">GND</text>
<text x="123" y="158.8" transform="rotate(-90 123 158.8)">GND</text>
<text x="125.6" y="158.8" transform="rotate(-90 125.6 158.8)">GND</text>
<text x="128.1" y="158.8" transform="rotate(-90 128.1 158.8)">GND</text>
<text x="130.6" y="158.8" transform="rotate(-90 130.6 158.8)">GND</text>
<text x="133.2" y="158.8" transform="rotate(-90 133.2 158.8)">GND</text>
<text x="135.7" y="158.8" transform="rotate(-90 135.7 158.8)">GND</text>
<text x="138.3" y="158.8" transform="rotate(-90 138.3 158.8)">GND</text>
<text x="140.8" y="158.8" transform="rotate(-90 140.8 158.8)">GND</text>
<text x="143.3" y="158.8" transform="rotate(-90 143.3 158.8)">GND</text>
<text x="145.9" y="158.8" transform="rotate(-90 145.9 158.8)">GND</text>
<text x="148.4" y="158.8" transform="rotate(-90 148.4 158.8)">GND</text>
<text x="151" y="158.8" transform="rotate(-90 151 158.8)">GND</text>
<text x="153.5" y="158.8" transform="rotate(-90 153.5 158.8)">GND</text>
<text x="156" y="158.8" transform="rotate(-90 156 158.8)">GND</text>
<text x="158.6" y="158.8" transform="rotate(-90 158.6 158.8)">GND</text>
<text x="161.1" y="158.8" transform="rotate(-90 161.1 158.8)">GND</text>
<text x="163.7" y="158.8" transform="rotate(-90 163.7 158.8)">GND</text>
<text x="166.2" y="158.8" transform="rotate(-90 166.2 158.8)">GND</text>
<text x="168.7" y="158.8" transform="rotate(-90 168.7 158.8)">GND</text>
<text x="171.3" y="158.8" transform="rotate(-90 171.3 158.8)">GND</text>
<text x="173.8" y="158.8" transform="rotate(-90 173.8 158.8)">GND</text>
<text x="176.4" y="158.8" transform="rotate(-90 176.4 158.8)">GND</text>
<text x="178.9" y="158.8" transform="rotate(-90 178.9 158.8)">GND</text>
<text x="181.4" y="158.8" transform="rotate(-90 181.4 158.8)">GND</text>
<text x="184" y="158.8" transform="rotate(-90 184 158.8)">GND</text>
<text x="186.5" y="158.8" transform="rotate(-90 186.5 158.8)">GND</text>
<text x="189.1" y="158.8" transform="rotate(-90 189.1 158.8)">GND</text>
<text x="191.6" y="158.8" transform="rotate(-90 191.6 158.8)">GND</text>
<text x="194.1" y="158.8" transform="rotate(-90 194.1 158.8)">GND</text>
<text x="196.7" y="158.8" transform="rotate(-90 196.7 158.8)">GND</text>
<text x="199.2" y="158.8" transform="rotate(-90 199.2 158.8)">GND</text>
<text x="201.8" y="158.8" transform="rotate(-90 201.8 158.8)">GND</text>
<text x="204.3" y="158.8" transform="rotate(-90 204.3 158.8)">GND</text>
<text x="206.8" y="158.8" transform="rotate(-90 206.8 158.8)">GND</text>
<text x="209.4" y="158.8" transform="rotate(-90 209.4 158.8)">GND</text>
<text x="211.9" y="158.8" transform="rotate(-90 211.9 158.8)">GND</text>
<text x="214.5" y="158.8" transform="rotate(-90 214.5 158.8)">GND</text>
</g>
<g font-size="2.3" fill="#800000">
<text x="243.1" y="194.1">MYS-7Z010-20-V2</text>
<text x="205.8" y="202.3">A4</text>
<text x="217.2" y="202.3">QSPI FLASH</text>
<text x="282" y="202.3">V1.0</text>
</g>
<g font-size="1.8">
<text x="31.7" y="1.9">5</text>
<text x="90.1" y="1.9">4</text>
<text x="148.5" y="1.9">3</text>
<text x="206.8" y="1.9">2</text>
<text x="265.2" y="1.9">1</text>
<text x=".7" y="29.8">D</text>
<text x="295.1" y="29.8">D</text>
<text x=".7" y="80.9">C</text>
<text x="295.1" y="80.9">C</text>
<text x=".7" y="132.1">B</text>
<text x="295.1" y="132.1">B</text>
<text x=".7" y="183.3">A</text>
<text x="295.1" y="183.3">A</text>
<text x="31.7" y="209.2">5</text>
<text x="90.1" y="209.2">4</text>
<text x="148.5" y="209.2">3</text>
<text x="206.8" y="209.2">2</text>
<text x="265.2" y="209.2">1</text>
</g>
</svg>
